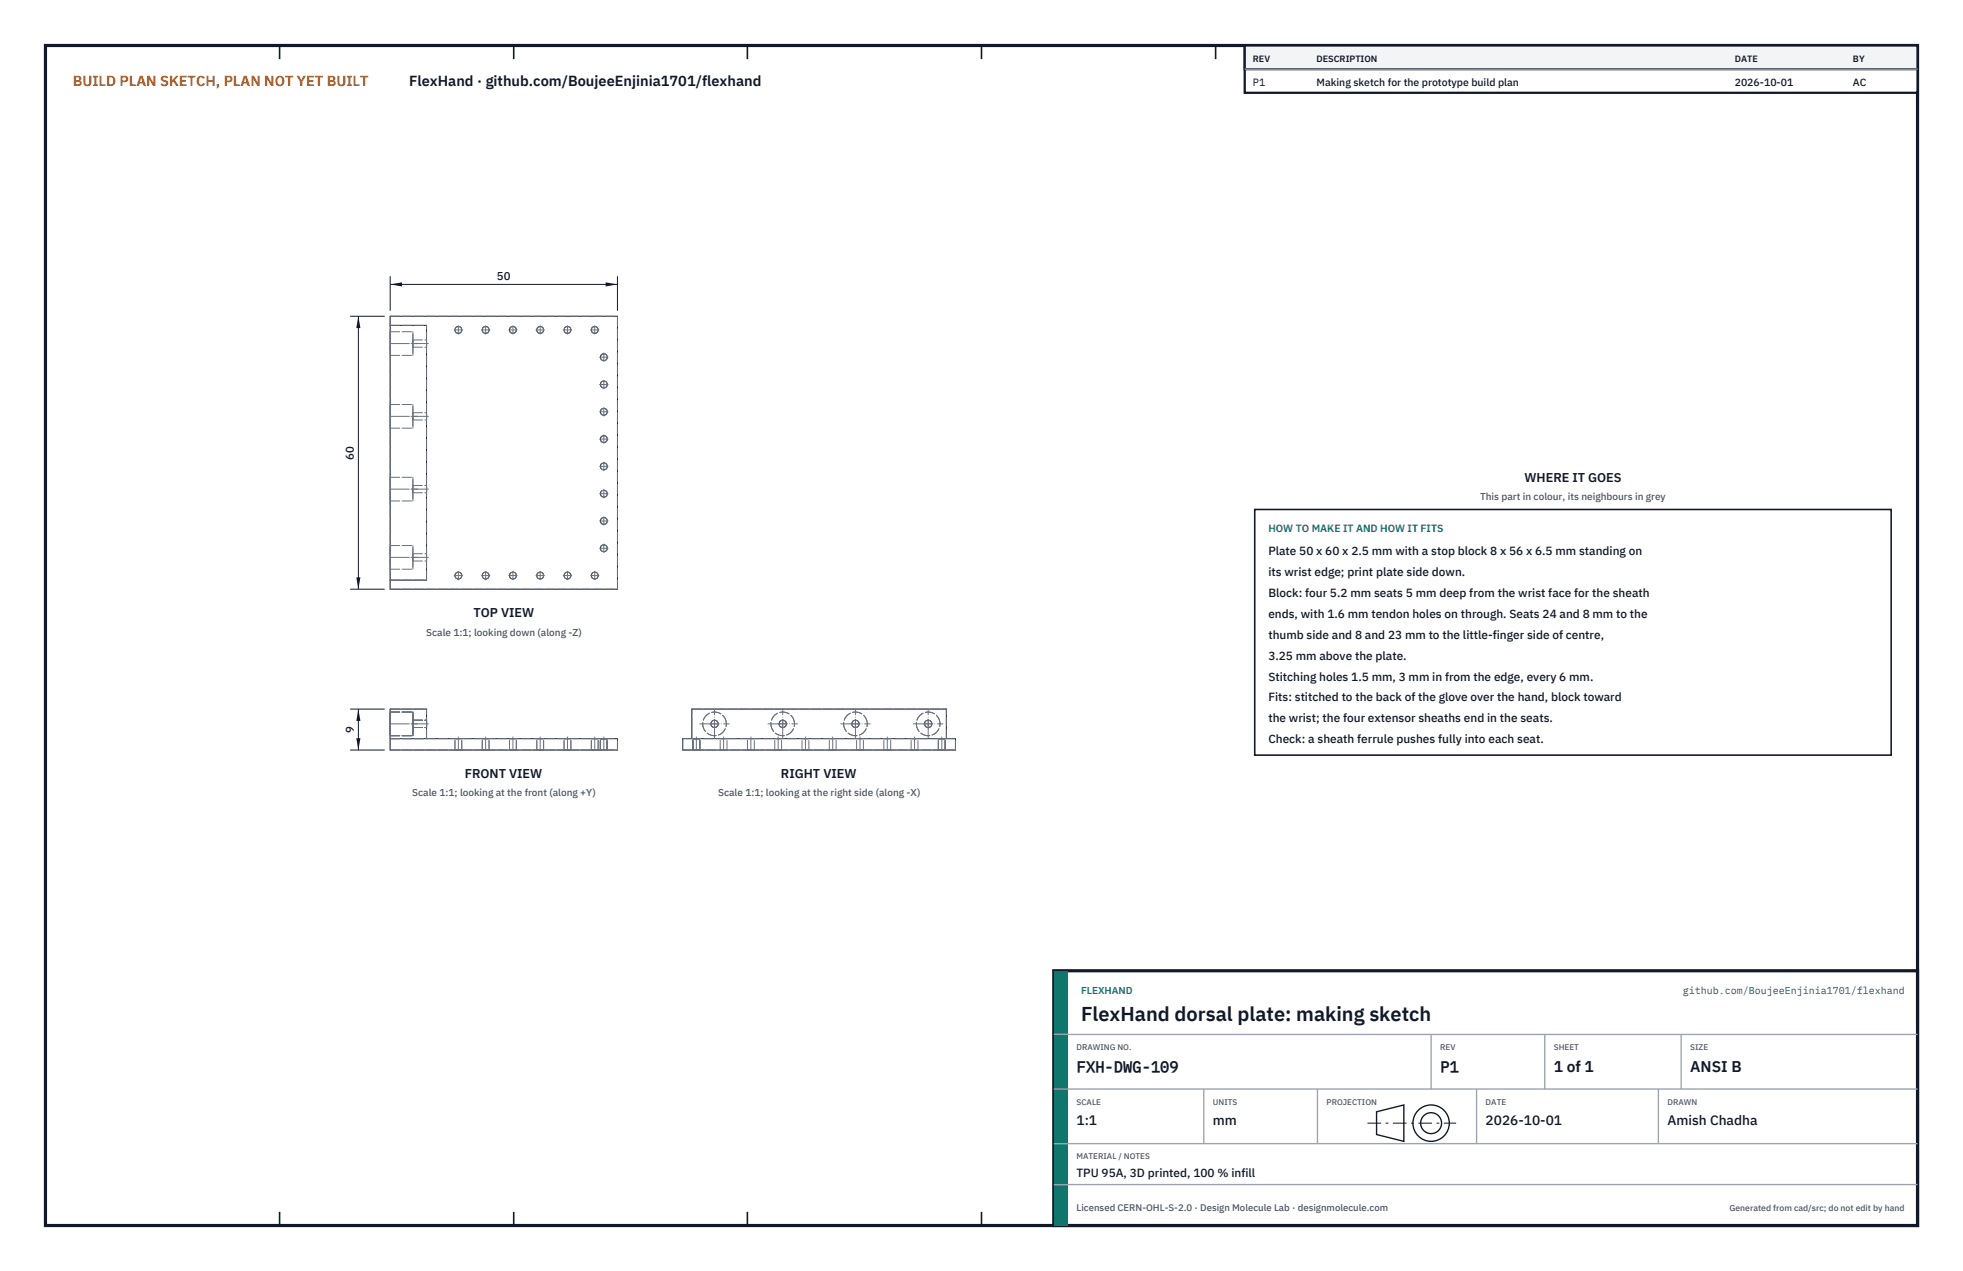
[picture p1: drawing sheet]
<svg xmlns="http://www.w3.org/2000/svg" width="432mm" height="279mm" viewBox="0 0 432 279" stroke-linecap="round" stroke-linejoin="round" font-family="sans-serif">
<path d="M10 10h411.8v259.4h-411.8z" fill="none" stroke="#111827" stroke-width=".7" stroke-linecap="butt"/>
<g fill="none" stroke="#111827" stroke-width=".35">
<path d="M61.5 10v3M113 10v3M164.4 10v3M215.9 10v3M267.4 10v3M318.9 10v3M370.3 10v3M61.5 266.4v3M113 266.4v3M164.4 266.4v3M215.9 266.4v3M267.4 266.4v3"/>
<path d="M318.9 266.4v3M370.3 266.4v3"/>
</g>
<g fill="none" stroke="#111727" stroke-width=".22">
<path d="M85.8 69.5h50v60h-50zM85.8 71.5h8v56h-8M85.8 162.4h50v2.5h-50v-9h8v6.5M150.2 162.4h60v2.5h-60zM152.2 162.4v-6.5h56v6.5"/>
<circle cx="100.8" cy="72.5" r=".76"/>
<circle cx="106.8" cy="72.5" r=".76"/>
<circle cx="112.8" cy="72.5" r=".76"/>
<circle cx="118.8" cy="72.5" r=".76"/>
<circle cx="124.8" cy="72.5" r=".76"/>
<circle cx="130.8" cy="72.5" r=".76"/>
<circle cx="132.8" cy="78.5" r=".76"/>
<circle cx="132.8" cy="84.5" r=".76"/>
<circle cx="132.8" cy="96.5" r=".76"/>
<circle cx="132.8" cy="90.5" r=".76"/>
<circle cx="132.8" cy="102.5" r=".76"/>
<circle cx="132.8" cy="108.5" r=".76"/>
<circle cx="132.8" cy="114.5" r=".76"/>
<circle cx="100.8" cy="126.5" r=".76"/>
<circle cx="106.8" cy="126.5" r=".76"/>
<circle cx="112.8" cy="126.5" r=".76"/>
<circle cx="118.8" cy="126.5" r=".76"/>
<circle cx="124.8" cy="126.5" r=".76"/>
<circle cx="130.8" cy="126.5" r=".76"/>
<circle cx="132.8" cy="120.5" r=".76"/>
<circle cx="157.2" cy="159.1" r=".81"/>
<circle cx="172.2" cy="159.1" r=".81"/>
<circle cx="188.2" cy="159.1" r=".81"/>
<circle cx="204.2" cy="159.1" r=".81"/>
</g>
<g fill="none" stroke="#6a7180" stroke-width=".22" stroke-dasharray="2.1 .5">
<path d="M85.8 75.5v-2.6M85.8 72.9v5.2M85.8 78.1v-2.6M85.8 71.5h8M85.8 69.5h50M85.8 78.1h5M85.8 72.9h5M90.8 75.5v-2.6M90.8 72.9v5.2M90.8 78.1v-2.6M90.8 75.5v-.8M90.8 74.7v1.6"/>
<path d="M90.8 76.3v-.8M90.8 76.3h3M90.8 74.7h3M93.8 75.5v-.8M93.8 74.7v1.6M93.8 76.3v-.8M85.8 91.5v-2.6M85.8 88.9v5.2M85.8 94.1v-2.6M85.8 94.1h5M85.8 88.9h5M90.8 91.5v-2.6"/>
<path d="M90.8 88.9v5.2M90.8 94.1v-2.6M90.8 91.5v-.8M90.8 90.7v1.6M90.8 92.3v-.8M90.8 92.3h3M90.8 90.7h3M93.8 91.5v-.8M93.8 90.7v1.6M93.8 92.3v-.8M85.8 119.9v5.2M85.8 107.5v-2.6"/>
<path d="M85.8 104.9v5.2M85.8 110.1v-2.6M85.8 110.1h5M85.8 104.9h5M85.8 119.9h5M90.8 107.5v-2.6M90.8 104.9v5.2M90.8 110.1v-2.6M90.8 119.9v5.2M90.8 107.5v-.8M90.8 106.7v1.6M90.8 108.3v-.8"/>
<path d="M90.8 108.3h3M90.8 106.7h3M93.8 107.5v-.8M93.8 106.7v1.6M93.8 108.3v-.8M85.8 129.5v-60M85.8 122.5v-2.6M85.8 125.1v-2.6M85.8 129.5h50M85.8 127.5h8M85.8 125.1h5M90.8 122.5v-2.6"/>
<path d="M90.8 125.1v-2.6M90.8 122.5v-.8M90.8 121.7v1.6M90.8 123.3v-.8M90.8 123.3h3M90.8 121.7h3M93.8 127.5v-56M93.8 122.5v-.8M93.8 121.7v1.6M93.8 123.3v-.8M135.8 129.5v-60M85.8 156.5v5.2"/>
<path d="M85.8 155.9h8M85.8 156.5h5M90.8 156.5v5.2M90.8 159.9h3M90.8 159.9v-1.6M90.8 158.3v1.6M90.8 158.3h3M93.8 159.9v-1.6M93.8 158.3v1.6M152.2 155.9h56M85.8 164.9v-2.5M85.8 162.4v-6.5"/>
<path d="M85.8 161.7v-5.2M85.8 162.4h8M85.8 162.4h50M85.8 164.9h50M85.8 161.7h5M90.8 161.7v-5.2M93.8 162.4v-6.5M100.1 162.4h1.5M100.1 164.9h1.5M100.1 164.9v-2.5M101.6 162.4h-1.5M101.6 164.9h-1.5"/>
<path d="M101.6 164.9v-2.5M106.1 162.4h1.5M106.1 164.9h1.5M106.1 164.9v-2.5M107.6 162.4h-1.5M107.6 164.9h-1.5M107.6 164.9v-2.5M112.1 162.4h1.5M112.1 164.9h1.5M112.1 164.9v-2.5M113.6 162.4h-1.5M113.6 164.9h-1.5"/>
<path d="M113.6 164.9v-2.5M118.1 162.4h1.5M118.1 164.9h1.5M118.1 164.9v-2.5M119.6 162.4h-1.5M119.6 164.9h-1.5M119.6 164.9v-2.5M124.1 162.4h1.5M124.1 164.9h1.5M124.1 164.9v-2.5M125.6 162.4h-1.5M125.6 164.9h-1.5"/>
<path d="M125.6 164.9v-2.5M130.1 162.4h1.5M130.1 164.9h1.5M130.1 164.9v-2.5M131.6 162.4h-1.5M131.6 164.9h-1.5M131.6 164.9v-2.5M132.1 162.4h1.5M132.1 164.9h1.5M132.1 164.9v-2.5M133.6 162.4h-1.5M133.6 164.9h-1.5"/>
<path d="M133.6 164.9v-2.5M135.8 164.9v-2.5M150.2 164.9v-2.5M150.2 164.9h60M150.2 162.4h2M152.2 162.4v-6.5M152.2 162.4h56M152.4 162.4h.8M152.4 164.9h.8M152.4 164.9v-2.5M153.2 162.4h.7M153.2 164.9h.7"/>
<path d="M153.9 162.4h-1.5M153.9 164.9h-1.5M153.9 164.9v-2.5M158.4 162.4h.8M158.4 164.9h.8M158.4 164.9v-2.5M159.2 162.4h.7M159.2 164.9h.7M159.9 162.4h-1.5M159.9 164.9h-1.5M159.9 164.9v-2.5M164.4 162.4h.8"/>
<path d="M164.4 164.9h.8M164.4 164.9v-2.5M165.2 162.4h.7M165.2 164.9h.7M165.9 162.4h-1.5M165.9 164.9h-1.5M165.9 164.9v-2.5M170.4 162.4h.8M170.4 164.9h.8M170.4 164.9v-2.5M171.2 162.4h.7M171.2 164.9h.7"/>
<path d="M171.9 162.4h-1.5M171.9 164.9h-1.5M171.9 164.9v-2.5M176.4 162.4h.8M176.4 164.9h.8M176.4 164.9v-2.5M177.2 162.4h.7M177.2 164.9h.7M177.9 162.4h-1.5M177.9 164.9h-1.5M177.9 164.9v-2.5M182.4 162.4h.8"/>
<path d="M182.4 164.9h.8M182.4 164.9v-2.5M183.2 162.4h.7M183.2 164.9h.7M183.9 162.4h-1.5M183.9 164.9h-1.5M183.9 164.9v-2.5M188.4 162.4h.8M188.4 164.9h.8M188.4 164.9v-2.5M189.2 162.4h.7M189.2 164.9h.7"/>
<path d="M189.9 162.4h-1.5M189.9 164.9h-1.5M189.9 164.9v-2.5M194.4 162.4h.8M194.4 164.9h.8M194.4 164.9v-2.5M195.2 162.4h.7M195.2 164.9h.7M195.9 162.4h-1.5M195.9 164.9h-1.5M195.9 164.9v-2.5M200.4 162.4h.8"/>
<path d="M200.4 164.9h.8M200.4 164.9v-2.5M201.2 162.4h.7M201.2 164.9h.7M201.9 162.4h-1.5M201.9 164.9h-1.5M201.9 164.9v-2.5M206.4 162.4h.8M206.4 164.9h.8M206.4 164.9v-2.5M207.2 162.4h.7M207.2 164.9h.7"/>
<path d="M207.9 162.4h-1.5M207.9 164.9h-1.5M207.9 164.9v-2.5M208.2 162.4h2M208.2 162.4v-6.5M210.2 164.9v-2.5"/>
<circle cx="100.8" cy="72.5" r=".76"/>
<circle cx="106.8" cy="72.5" r=".76"/>
<circle cx="112.8" cy="72.5" r=".76"/>
<circle cx="118.8" cy="72.5" r=".76"/>
<circle cx="124.8" cy="72.5" r=".76"/>
<circle cx="130.8" cy="72.5" r=".76"/>
<circle cx="132.8" cy="78.5" r=".76"/>
<circle cx="132.8" cy="84.5" r=".76"/>
<circle cx="132.8" cy="96.5" r=".76"/>
<circle cx="132.8" cy="90.5" r=".76"/>
<circle cx="132.8" cy="102.5" r=".76"/>
<circle cx="132.8" cy="108.5" r=".76"/>
<circle cx="132.8" cy="114.5" r=".76"/>
<circle cx="100.8" cy="126.5" r=".76"/>
<circle cx="106.8" cy="126.5" r=".76"/>
<circle cx="112.8" cy="126.5" r=".76"/>
<circle cx="118.8" cy="126.5" r=".76"/>
<circle cx="124.8" cy="126.5" r=".76"/>
<circle cx="130.8" cy="126.5" r=".76"/>
<circle cx="132.8" cy="120.5" r=".76"/>
<circle cx="157.2" cy="159.1" r=".81"/>
<circle cx="157.2" cy="159.1" r="2.6"/>
<circle cx="172.2" cy="159.1" r=".81"/>
<circle cx="172.2" cy="159.1" r="2.6"/>
<circle cx="188.2" cy="159.1" r=".81"/>
<circle cx="188.2" cy="159.1" r="2.6"/>
<circle cx="204.2" cy="159.1" r=".81"/>
<circle cx="204.2" cy="159.1" r="2.6"/>
</g>
<g fill="none" stroke="#6a7180" stroke-width=".22" stroke-dasharray="4.2 .5 0 .5">
<path d="M85.8 75.5h6.1M90.4 75.5h3.8M99.9 72.5h1.9M100.8 73.5v-1.9M105.9 72.5h1.9M106.8 73.5v-1.9M111.9 72.5h1.9M112.8 73.5v-1.9M117.9 72.5h1.9M118.8 73.5v-1.9M123.9 72.5h1.9M124.8 73.5v-1.9"/>
<path d="M129.9 72.5h1.9M130.8 73.5v-1.9M131.9 78.5h1.9M132.8 79.5v-1.9M85.8 91.5h6.1M90.4 91.5h3.8M131.9 96.5h1.9M131.9 90.5h1.9M131.9 84.5h1.9M132.8 97.5v-1.9M132.8 91.5v-1.9M132.8 85.5v-1.9"/>
<path d="M85.8 107.5h6.1M90.4 107.5h3.8M131.9 114.5h1.9M131.9 108.5h1.9M131.9 102.5h1.9M132.8 115.5v-1.9M132.8 109.5v-1.9M132.8 103.5v-1.9M85.8 122.5h6.1M90.4 122.5h3.8M99.9 126.5h1.9M100.8 127.5v-1.9"/>
<path d="M105.9 126.5h1.9M106.8 127.5v-1.9M111.9 126.5h1.9M112.8 127.5v-1.9M117.9 126.5h1.9M118.8 127.5v-1.9M123.9 126.5h1.9M124.8 127.5v-1.9M129.9 126.5h1.9M130.8 127.5v-1.9M131.9 120.5h1.9M132.8 121.5v-1.9"/>
<path d="M85.8 159.1h6.1M90.4 159.1h3.8M153.9 159.1h6.5M156.2 159.1h2M168.9 159.1h6.5M171.2 159.1h2M184.9 159.1h6.5M187.2 159.1h2M200.9 159.1h6.5M203.2 159.1h2M100.8 164.9v-2.9M106.8 164.9v-2.9"/>
<path d="M112.8 164.9v-2.9M118.8 164.9v-2.9M124.8 164.9v-2.9M130.8 164.9v-2.9M132.8 164.9v-2.9M153.2 164.9v-2.9M157.2 162.4v-6.5M157.2 160.1v-2M159.2 164.9v-2.9M165.2 164.9v-2.9M171.2 164.9v-2.9M172.2 162.4v-6.5"/>
<path d="M172.2 160.1v-2M177.2 164.9v-2.9M183.2 164.9v-2.9M188.2 162.4v-6.5M188.2 160.1v-2M189.2 164.9v-2.9M195.2 164.9v-2.9M201.2 164.9v-2.9M204.2 162.4v-6.5M204.2 160.1v-2M207.2 164.9v-2.9"/>
</g>
<path d="M85.8 60.7v7.6M85.8 62.5h50M135.8 60.7v7.6" fill="none" stroke="#111827" stroke-width=".22"/>
<path d="M85.8 62.5l2.6-.4v.9zM133.2 62.1v.9l2.6-.5z" fill="#111827"/>
<path d="M77 69.5h7.6M78.8 69.5v60M77 129.5h7.6" fill="none" stroke="#111827" stroke-width=".22"/>
<path d="M78.8 69.5l-.4 2.6h.9zM78.4 126.9h.9l-.5 2.6z" fill="#111827"/>
<path d="M77 155.9h7.6M78.8 155.9v9M77 164.9h7.6" fill="none" stroke="#111827" stroke-width=".22"/>
<path d="M78.8 155.9l-.4 2.6h.9zM78.4 162.3h.9l-.5 2.6z" fill="#111827"/>
<path d="M276 112h140v54h-140z" fill="#fff" stroke="#111827" stroke-width=".35"/>
<path d="M273.8 10h148v10.4h-148z" fill="#fff" stroke="#111827" stroke-width=".5"/>
<path d="M273.8 10h148v5.2h-148z" fill="#f3f4f6" stroke="#111827" stroke-width=".5"/>
<path d="M273.8 15.2h148" fill="none" stroke="#9ca3af" stroke-width=".3"/>
<path d="M231.8 213.4h190v56h-190z" fill="#fff" stroke="#111827" stroke-width=".7" stroke-linecap="butt"/>
<path d="M231.8 213.4h3v56h-3z" fill="#0f766e"/>
<path d="M231.8 227.4h190M231.8 239.4h190M264.8 239.4v12M289.8 239.4v12M314.8 227.4v12M324.8 239.4v12M339.8 227.4v12M364.8 239.4v12M369.8 227.4v12M231.8 251.4h190M231.8 260.4h190" fill="none" stroke="#9ca3af" stroke-width=".3"/>
<g fill="none" stroke="#111827" stroke-width=".3">
<path d="M302.8 244.4l6-1.5v8l-6-1.5z"/>
<circle cx="314.8" cy="246.9" r="4"/>
<circle cx="314.8" cy="246.9" r="2.3"/>
</g>
<path d="M300.8 246.9h19.5" fill="none" stroke="#111827" stroke-width=".22" stroke-dasharray="3 1 .6 1" stroke-linecap="butt"/>
<text font-size="4.4" fill="#111827" x="237.8" y="224.4">FlexHand dorsal plate: making sketch</text>
<g font-size="3.4" fill="#111827">
<text x="236.8" y="235.6">FXH-DWG-109</text>
<text x="316.8" y="235.6">P1</text>
<text x="341.8" y="235.6">1 of 1</text>
<text x="371.8" y="235.6">ANSI B</text>
</g>
<text font-size="3.2" fill="#b45309" x="16" y="19">BUILD PLAN SKETCH, PLAN NOT YET BUILT</text>
<text font-size="3.2" fill="#111827" x="90" y="19">FlexHand · github.com/BoujeeEnjinia1701/flexhand</text>
<g font-size="3" fill="#111827">
<text x="236.8" y="247.2">1:1</text>
<text x="266.8" y="247.2">mm</text>
<text x="326.8" y="247.2">2026-10-01</text>
<text x="366.8" y="247.2">Amish Chadha</text>
</g>
<g font-size="2.8" fill="#111827">
<text x="335.3" y="106">WHERE IT GOES</text>
<text x="104.1" y="135.7">TOP VIEW</text>
<text x="102.2" y="171.1">FRONT VIEW</text>
<text x="171.8" y="171.1">RIGHT VIEW</text>
</g>
<g font-size="2.6" fill="#111827">
<text x="279" y="122">Plate 50 x 60 x 2.5 mm with a stop block 8 x 56 x 6.5 mm standing on</text>
<text x="279" y="126.6">its wrist edge; print plate side down.</text>
<text x="279" y="131.2">Block: four 5.2 mm seats 5 mm deep from the wrist face for the sheath</text>
<text x="279" y="135.8">ends, with 1.6 mm tendon holes on through. Seats 24 and 8 mm to the</text>
<text x="279" y="140.4">thumb side and 8 and 23 mm to the little-finger side of centre,</text>
<text x="279" y="145">3.25 mm above the plate.</text>
<text x="279" y="149.6">Stitching holes 1.5 mm, 3 mm in from the edge, every 6 mm.</text>
<text x="279" y="154.2">Fits: stitched to the back of the glove over the hand, block toward</text>
<text x="279" y="158.8">the wrist; the four extensor sheaths end in the seats.</text>
<text x="279" y="163.4">Check: a sheath ferrule pushes fully into each seat.</text>
<text x="236.8" y="258.8">TPU 95A, 3D printed, 100 % infill</text>
</g>
<g font-size="2.5" fill="#111827">
<text x="109.3" y="61.5">50</text>
<text x="77.8" y="101" transform="rotate(-90 77.8 101)">60</text>
<text x="77.8" y="161.1" transform="rotate(-90 77.8 161.1)">9</text>
</g>
<g font-size="2.3" fill="#111827">
<text x="275.6" y="18.8">P1</text>
<text x="289.6" y="18.8">Making sketch for the prototype build plan</text>
<text x="381.6" y="18.8">2026-10-01</text>
<text x="407.6" y="18.8">AC</text>
</g>
<text font-size="2.3" fill="#0f766e" x="279" y="117">HOW TO MAKE IT AND HOW IT FITS</text>
<g font-size="2.2" fill="#4b5563">
<text x="325.6" y="110">This part in colour, its neighbours in grey</text>
<text x="93.7" y="139.7">Scale 1:1; looking down (along -Z)</text>
<text x="90.7" y="175">Scale 1:1; looking at the front (along +Y)</text>
<text x="158" y="175">Scale 1:1; looking at the right side (along -X)</text>
</g>
<g font-size="2.2" fill="#0f766e">
<text x="237.8" y="218.4">FLEXHAND</text>
<text x="370.2" y="218.4">github.com/BoujeeEnjinia1701/flexhand</text>
</g>
<text font-size="2.1" fill="#4b5563" x="236.8" y="266.2">Licensed CERN-OHL-S-2.0 · Design Molecule Lab · designmolecule.com</text>
<g font-size="2" fill="#111827">
<text x="275.6" y="13.6">REV</text>
<text x="289.6" y="13.6">DESCRIPTION</text>
<text x="381.6" y="13.6">DATE</text>
<text x="407.6" y="13.6">BY</text>
</g>
<text font-size="1.9" fill="#4b5563" x="380.4" y="266.2">Generated from cad/src; do not edit by hand</text>
<g font-size="1.8" fill="#4b5563">
<text x="236.8" y="230.8">DRAWING NO.</text>
<text x="316.8" y="230.8">REV</text>
<text x="341.8" y="230.8">SHEET</text>
<text x="371.8" y="230.8">SIZE</text>
<text x="236.8" y="242.8">SCALE</text>
<text x="266.8" y="242.8">UNITS</text>
<text x="291.8" y="242.8">PROJECTION</text>
<text x="326.8" y="242.8">DATE</text>
<text x="366.8" y="242.8">DRAWN</text>
<text x="236.8" y="254.8">MATERIAL / NOTES</text>
</g>
</svg>
